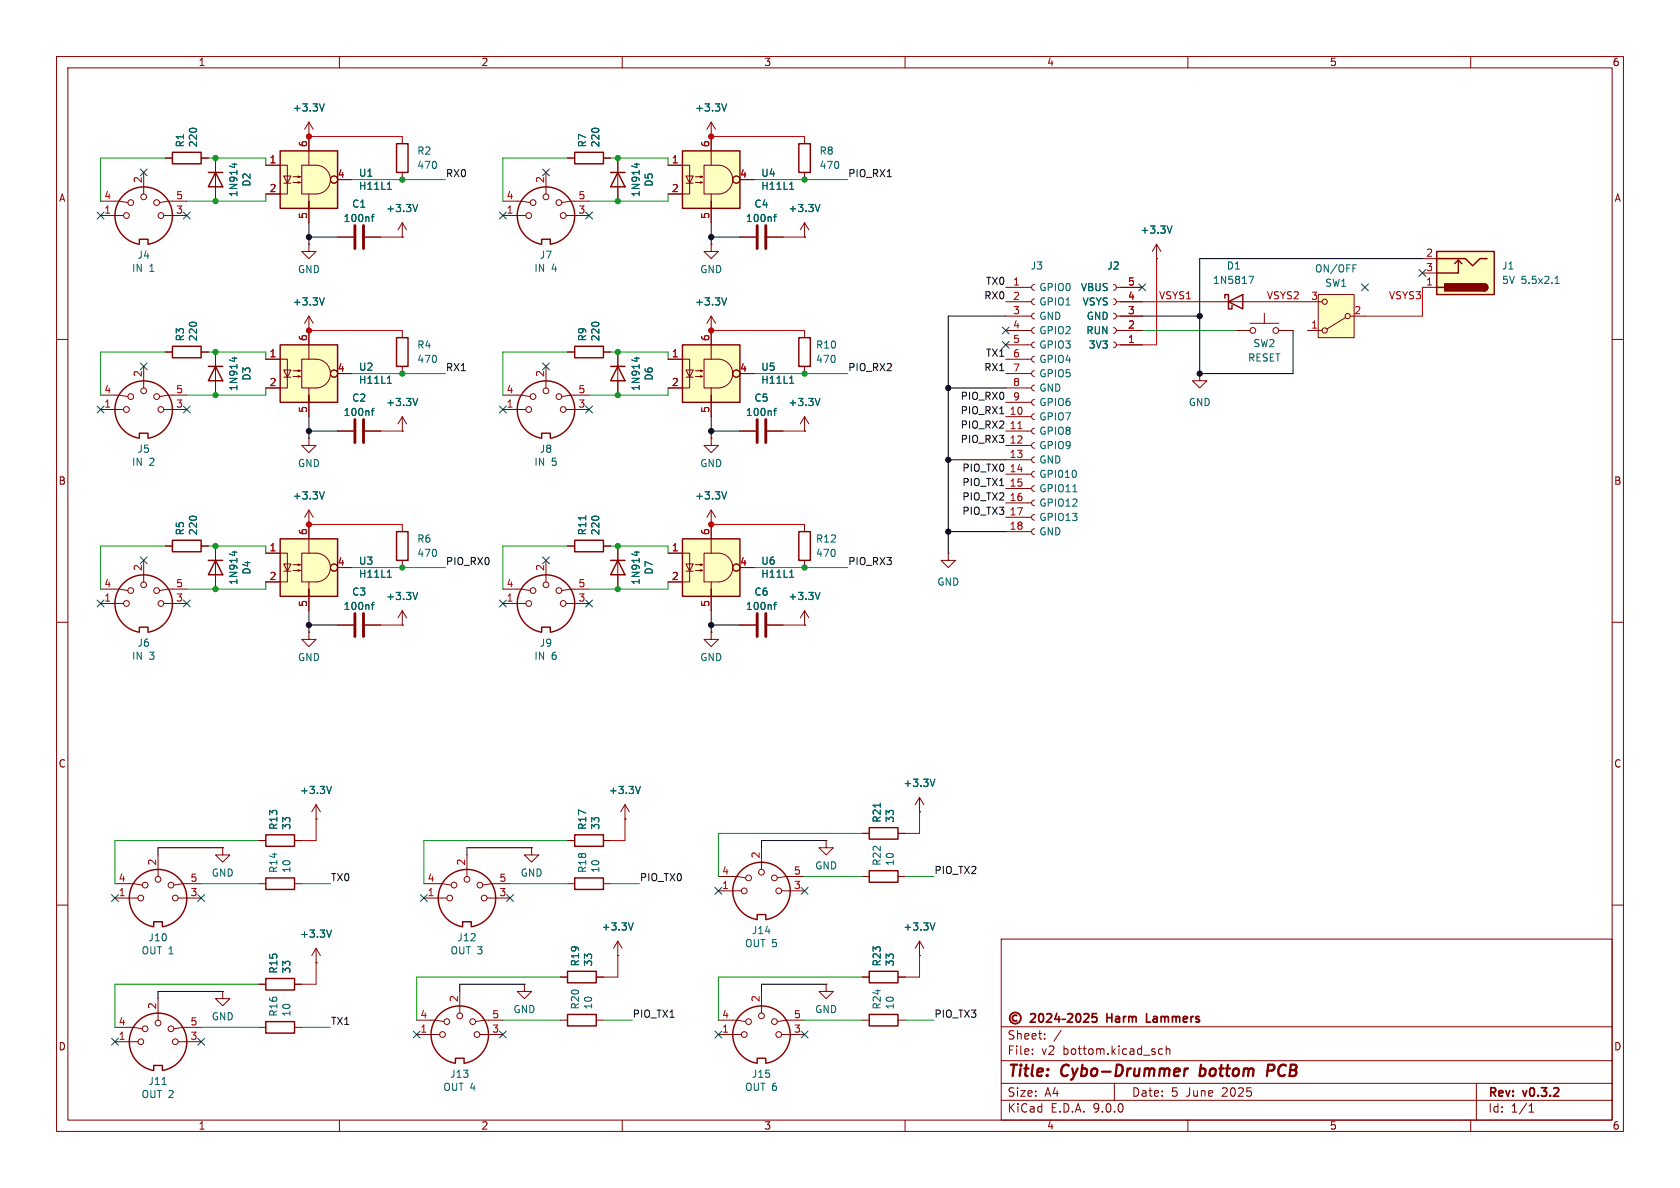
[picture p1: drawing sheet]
<svg xmlns="http://www.w3.org/2000/svg" width="297mm" height="210mm" viewBox="0 0 297 210" stroke-linecap="round" stroke-linejoin="round" font-family="sans-serif">
<g fill="none" stroke="#840000" stroke-width=".18">
<path d="M10 10h277v190h-277zM12 12h273v186h-273zM60 10v2M110 10v2M160 10v2M210 10v2M260 10v2M88.9 35.6h3.3l1.5 .2M88.9 38.1h4.1M96.5 30.5v3.8M100.1 38.1h4M104.1 35.6h-3.3l-1.5 .2"/>
<path d="M10 60h2M285 60h2M29.2 96.5h1.3M35.6 96.5h1.2M10 110h2M71.1 110.5h.1M71.1 108l-.7 1.2M71.1 108l.8 1.2M71.1 108v2.5M285 110h2M10 160h2M134.6 175.3v3.8"/>
<path d="M146 174v1.3h1.3l-1.3 1.2-1.2-1.2h1.2M146 174h.1M177 166h108v32h-108zM285 160h2M60 198v2M110 198v2M127 180.3h3.3l1.5 .3M127 182.9h4.1M138.2 182.9h4M142.2 180.3h-3.3l-1.5 .3M160 198v2M177 194.5h108"/>
<path d="M177 191.5h108M177 187.5h108M177 181.5h108M182.5 186.3v.1M182.5 185.5v.1M184.7 183.6v.1M184.7 182.8v.1M187.6 182.1l-1.3 2M197 191.5v3M205.5 185.5l-.4-.1-.3 .3v.4l.2 .2h.5M206.2 185.5l.2-.1 .3 .1 .1 .9M206.2 184.9v1.5"/>
<path d="M210 198v2M260 198v2M261 191.5v6.5M270.3 196.6h.9M270.3 195.5l.4-.4v1.5"/>
<circle cx="93.5" cy="38.1" r=".51"/>
<circle cx="94.2" cy="35.8" r=".51"/>
<circle cx="96.5" cy="34.8" r=".51"/>
<circle cx="98.8" cy="35.8" r=".51"/>
<circle cx="99.6" cy="38.1" r=".51"/>
<circle cx="134.6" cy="179.6" r=".51"/>
<circle cx="131.6" cy="182.9" r=".51"/>
<circle cx="132.3" cy="180.6" r=".51"/>
<circle cx="136.9" cy="180.6" r=".51"/>
<circle cx="137.7" cy="182.9" r=".51"/>
</g>
<path d="M209.5 188.9l-.2 1.3M210 188.9l-.4 .1-.2 .3M212.1 190.1l.2 .1M212.3 188.2l-.2 2M225 188.2h-.8l-.2 2M225.1 189.2l-1 .1" fill="none" stroke="#840000" stroke-width=".4"/>
<g fill="none" stroke="#840000" stroke-width=".3">
<path d="M179.8 179.5a.52 .52 0 0 0-.8 .5 .52 .52 0 0 0 .8 .4M182.2 179.3l.6-.1 .2 .1 .1 .3-1 1.1h1M183.8 179.3l.2-.1a.81 .81 0 0 1 .6 .6 .81 .81 0 0 1-.3 .8l-.2 .1a.81 .81 0 0 1-.3-1.4zM185.1 179.3l.5-.1 .2 .1 .1 .3-.9 1.1h.9M186.8 179.1l-.3 1.1h.9M187.2 179.7v1M188.8 179.3l.5-.1 .3 .1v.3l-.9 1.1h.9M190.3 179.3l.3-.1a.81 .81 0 0 1 .5 .6 .81 .81 0 0 1-.3 .8l-.1 .1a.81 .81 0 0 1-.4-1.4zM191.6 179.3l.6-.1 .2 .1 .1 .3-.9 1.1h.9M193.8 179.2h-.7v.7l.2-.1h.5l.1 .2-.1 .5-.2 .2-.5-.2M195.7 179.2v1.5M195.7 179.9h.9"/>
<path d="M202.7 179.2v1.5h.7M187.8 180.2h.5"/>
<circle cx="179.5" cy="180" r="1"/>
</g>
<path d="M95.8 43.1v-.8h1.5v.8M95.8 43.2a5.1 5.1 0 0 1-3.6-7.8 5.1 5.1 0 0 1 8.6 0 5.1 5.1 0 0 1-3.5 7.8M30.5 95.5h5.1v2h-5.1zM133.9 187.8v-.7h1.5v.7M133.9 188a5.1 5.1 0 0 1-3.6-7.8 5.1 5.1 0 0 1 8.6 0 5.1 5.1 0 0 1-3.5 7.8" fill="none" stroke="#840000" stroke-width=".25"/>
<path d="M73.8 104.7l-.4 1.3" fill="none" stroke="#006464" stroke-width=".18"/>
<path d="M49.5 61h10.2v10.1h-10.2z" fill="#ffffc2"/>
<g fill="none" stroke="#840000" stroke-width=".25">
<path d="M70.1 25.4h2v5.1h-2zM70.1 59.7h2v5.1h-2zM216.5 52.7v-.6h.7v2.5h.6v-.6M217.2 53.3l2.5-1.2v2.5zM30.5 61.2h5.1v2h-5.1zM36.8 64.8h2.6M38.1 64.8l1.3 2.5h-2.6zM49.5 61h10.2v10.1h-10.2zM70.1 94h2v5.1h-2zM24.6 111.6v-.7h1.6v.7M24.6 111.8a5.1 5.1 0 0 1-3.5-7.8 5.1 5.1 0 0 1 8.6 0 5.1 5.1 0 0 1-3.5 7.8M95.8 111.6v-.7h1.5v.7"/>
<path d="M95.8 111.8a5.1 5.1 0 0 1-3.6-7.8 5.1 5.1 0 0 1 8.6 0 5.1 5.1 0 0 1-3.5 7.8"/>
</g>
<g fill="none" stroke="#840000" stroke-width=".18">
<path d="M71.1 24.1v1.3M71.1 30.5v1.3M71.1 39.4v2.5M71.1 39.4l-.7 1.2M71.1 39.4l.8 1.2M54.6 58.4h.1M54.6 43.2v1.3h1.3l-1.3 1.2-1.3-1.2h1.3M54.6 43.2h.1M54.6 55.9v7.6M54.6 55.9l-.8 1.3M54.6 55.9l.8 1.3M71.1 41.9h.1"/>
<path d="M71.1 58.4v1.3M214.6 53.3h7.6M218.4 58.4h2.6M221 57.2h5.1M223.5 55.4v1.8M226.1 58.4h2.5M29.2 62.2h1.3M35.6 62.2h1.2M38.1 62.2v7.7M47 63.5h3.8v5.1h-3.8M50.2 65.4h1.2l-.6 1.3zM50.2 66.7h1.2"/>
<path d="M51.8 65.5h1.3l-.4 .2v-.3l.4 .1M51.8 66.5h1.3l-.4 .2v-.3l.4 .1M53.3 63.5h2.6a2.54 2.54 0 0 1 2.5 2.5 2.54 2.54 0 0 1-2.5 2.6h-2.6zM54.6 68.6v2.5v-1.2M54.6 71.1v2.6M59.7 66h2.5M71.1 64.8v1.2M212.1 66v1.3h1.3l-1.3 1.3-1.3-1.3h1.3M212.1 66h.1M25.4 99.1v3.8M71.1 92.7v1.3M71.1 99.1v1.2"/>
<path d="M96.5 99.1v3.8M17.8 104.1h3.3l1.5 .3M17.8 106.7h4M29 106.7h4M33 104.1h-3.3l-1.5 .3M88.9 104.1h3.3l1.5 .3M88.9 106.7h4.1M100.1 106.7h4M104.1 104.1h-3.3l-1.5 .3"/>
<circle cx="221.5" cy="58.4" r=".51"/>
<circle cx="225.6" cy="58.4" r=".51"/>
<circle cx="59.1" cy="66" r=".63"/>
<circle cx="22.4" cy="106.7" r=".51"/>
<circle cx="23.1" cy="104.4" r=".51"/>
<circle cx="25.4" cy="103.4" r=".51"/>
<circle cx="27.7" cy="104.4" r=".51"/>
<circle cx="28.4" cy="106.7" r=".51"/>
<circle cx="93.5" cy="106.7" r=".51"/>
<circle cx="94.2" cy="104.4" r=".51"/>
<circle cx="96.5" cy="103.4" r=".51"/>
<circle cx="98.8" cy="104.4" r=".51"/>
<circle cx="99.6" cy="106.7" r=".51"/>
</g>
<path d="M73.8 36.1l-.4 1.3M57.3 52.6l-.4 1.3M220.8 48.8h.8l-.5 1.3M41 63.3h.9M41.5 63.1v.8M68.5 67.8h.7M68.7 66.7l.1-.2v1.3" fill="none" stroke="#006464" stroke-width=".18"/>
<path d="M254 44.5h10.2v7.6h-10.2z" fill="#ffffc2"/>
<path d="M36.8 30.5h2.6M38.1 30.5l1.3 2.5h-2.6zM254 44.5h10.2v7.6h-10.2zM254 45.7h5.1l1.2 1.3 1.3-1.3h1.3M254 50.8h1.3M257.8 46l-.6 .6M258.4 46.6l-.6-.6v2.3h-3.8M262.4 50.2a.64 .64 0 0 1 .6 .6 .64 .64 0 0 1-.6 .6M36.8 99.1h2.6M38.1 99.1l1.3 2.5h-2.6zM141.2 94h2.1v5.1h-2.1z" fill="none" stroke="#840000" stroke-width=".25"/>
<g fill="#840000" stroke="#840000" stroke-width=".25">
<path d="M262.4 50.2a.64 .64 0 0 1 .6 .6 .64 .64 0 0 1-.6 .6z"/>
<path d="M255.4 50.2h7v1.2h-7z"/>
</g>
<g fill="none" stroke="#840000" stroke-width=".18">
<path d="M38.1 27.9v7.7M54.6 24.1h.1M54.6 21.6l-.8 1.3M54.6 21.6l.8 1.3M54.6 21.6v2.5M59.7 41.9h2.8M64.5 41.9h2.8M196.8 57.9l.4 .2 .2 .3-.2 .4-.4 .1M196.8 55.4l.4 .1 .2 .4-.2 .3-.4 .2M196.8 52.8l.4 .2 .2 .3-.2 .4-.4 .1M196.8 50.3l.4 .1 .2 .4-.2 .4-.4 .1M197.4 50.8h4.5"/>
<path d="M197.4 58.4h4.5M197.4 55.9h4.5M197.4 53.3h4.5M204.5 45.7h.1M204.5 43.2l-.8 1.3M204.5 43.2l.7 1.3M204.5 43.2v2.5M251.5 50.8h2.5M251.5 48.3h2.5M251.5 45.7h2.5M54.6 77.5v1.2h1.3l-1.3 1.3-1.3-1.3h1.3M54.6 77.5h.1"/>
<path d="M130.8 76.2h2.8M135.6 76.2h2.8M142.2 76.2h.1M142.2 73.7v2.5M142.2 73.7l-.7 1.2M142.2 73.7l.8 1.2M196.8 60.5l.4 .1 .2 .4-.2 .3-.4 .2M197.4 61h4.5M38.1 96.5v7.6M142.2 92.7v1.3M142.2 99.1v1.2M142.2 110.5h.1"/>
<path d="M142.2 108v2.5M142.2 108l-.7 1.2M142.2 108l.8 1.2"/>
</g>
<g fill="none" stroke="#006464" stroke-width=".18">
<path d="M57.3 18.4l-.4 1.2M41 29h.9M41.5 28.8v.8M65.6 38.3h.5M66.1 37.9l-.3 .2v1.1M207.2 39.9l-.4 1.3M274.9 50.1h.7M274.9 49.2l.4-.4v1.3M136.8 72.6h.5M137.3 72.2l-.4 .2v1.1M145 70.4l-.5 1.3M41 97.6h.9"/>
<path d="M41.5 97.4v.8M145 104.7l-.5 1.3"/>
</g>
<path d="M62.7 39.9v4M64.3 39.9v4M133.9 74.2v4M135.4 74.2v4" fill="none" stroke="#840000" stroke-width=".51"/>
<path d="M120.6 61h10.2v10.1h-10.2z" fill="#ffffc2"/>
<path d="M120.6 61h10.2v10.1h-10.2z" fill="none" stroke="#840000" stroke-width=".25"/>
<g fill="none" stroke="#840000" stroke-width=".18">
<path d="M125.7 58.4v5.1M118.1 63.5h3.8v5.1h-3.8M121.3 65.4h1.3l-.7 1.3zM121.3 66.7h1.3M122.9 65.5h1.3l-.4 .2v-.3l.4 .1M122.9 66.5h1.3l-.4 .2v-.3l.4 .1M124.5 63.5h2.5a2.54 2.54 0 0 1 2.5 2.5 2.54 2.54 0 0 1-2.5 2.6h-2.5zM125.7 68.6v2.5v-1.2M125.7 71.1v2.6M130.8 66h2.5"/>
<circle cx="130.2" cy="66" r=".63"/>
</g>
<path d="M139.6 67.8h.7M139.8 66.7l.2-.2v1.3" fill="none" stroke="#006464" stroke-width=".18"/>
<path d="M49.5 26.7h10.2v10.1h-10.2z" fill="#ffffc2"/>
<path d="M49.5 26.7h10.2v10.1h-10.2zM24.6 43.1v-.8h1.6v.8M24.6 43.2a5.1 5.1 0 0 1-3.5-7.8 5.1 5.1 0 0 1 8.6 0 5.1 5.1 0 0 1-3.5 7.8M24.6 77.3v-.7h1.6v.7M24.6 77.5a5.1 5.1 0 0 1-3.5-7.8 5.1 5.1 0 0 1 8.6 0 5.1 5.1 0 0 1-3.5 7.8M107.9 99.1h2.6M109.2 99.1l1.3 2.5h-2.6z" fill="none" stroke="#840000" stroke-width=".25"/>
<g fill="none" stroke="#840000" stroke-width=".18">
<path d="M17.8 35.6h3.3l1.5 .2M17.8 38.1h4M25.4 30.5v3.8M29 38.1h4M33 35.6h-3.3l-1.5 .2M47 29.2h3.8v5.1h-3.8M50.2 31.1h1.2l-.6 1.3zM50.2 32.4h1.2M51.8 31.2h1.3l-.4 .2v-.3l.4 .1M51.8 32.3h1.3l-.4 .1v-.3l.4 .2M53.3 29.2h2.6a2.54 2.54 0 0 1 2.5 2.6 2.54 2.54 0 0 1-2.5 2.5h-2.6zM54.6 34.3v2.5v-1.2"/>
<path d="M54.6 24.1v5.1M54.6 36.8v2.6M59.7 31.8h2.5M17.8 69.9h3.3l1.5 .2M17.8 72.4h4M25.4 64.8v3.8M29 72.4h4M33 69.9h-3.3l-1.5 .2M125.7 77.5v1.2h1.3l-1.3 1.3-1.2-1.3h1.2M125.7 77.5h.1M109.2 96.5v7.6M125.7 92.7h.1"/>
<path d="M125.7 90.2l-.7 1.2M125.7 90.2l.8 1.2M125.7 90.2v2.5"/>
<circle cx="22.4" cy="38.1" r=".51"/>
<circle cx="23.1" cy="35.8" r=".51"/>
<circle cx="25.4" cy="34.8" r=".51"/>
<circle cx="27.7" cy="35.8" r=".51"/>
<circle cx="28.4" cy="38.1" r=".51"/>
<circle cx="59.1" cy="31.7" r=".63"/>
<circle cx="22.4" cy="72.4" r=".51"/>
<circle cx="23.1" cy="70.1" r=".51"/>
<circle cx="25.4" cy="69.1" r=".51"/>
<circle cx="27.7" cy="70.1" r=".51"/>
<circle cx="28.4" cy="72.4" r=".51"/>
</g>
<path d="M68.5 33.5h.7M68.7 32.4l.1-.2v1.3M112.2 97.6h.8M112.6 97.4v.8M128.5 86.9l-.5 1.3" fill="none" stroke="#006464" stroke-width=".18"/>
<path d="M120.6 95.3h10.2v10.1h-10.2z" fill="#ffffc2"/>
<path d="M30.5 26.9h5.1v2.1h-5.1zM101.6 95.5h5.1v2h-5.1zM120.6 95.3h10.2v10.1h-10.2z" fill="none" stroke="#840000" stroke-width=".25"/>
<g fill="none" stroke="#840000" stroke-width=".18">
<path d="M29.2 27.9h1.3M35.6 27.9h1.2M100.3 96.5h1.3M106.7 96.5h1.2M118.1 97.8h3.8v5.1h-3.8M121.3 99.7h1.3l-.7 1.3zM122.9 99.8h1.3l-.4 .1v-.2l.4 .1M124.5 97.8h2.5a2.54 2.54 0 0 1 2.5 2.5 2.54 2.54 0 0 1-2.5 2.6h-2.5zM125.7 92.7v5.1M121.3 101h1.3M122.9 100.8h1.3l-.4 .2v-.3l.4 .1M125.7 102.9v2.5v-1.3"/>
<path d="M125.7 105.4v2.6M130.8 100.3h2.5"/>
<circle cx="130.2" cy="100.3" r=".63"/>
</g>
<path d="M103.6 91.2v.7M139.6 102.1h.7M139.8 101l.2-.2v1.3" fill="none" stroke="#006464" stroke-width=".18"/>
<path d="M233 52.1h6.4v7.6h-6.4z" fill="#ffffc2"/>
<g fill="none" stroke="#840000" stroke-width=".18">
<path d="M100.3 27.9h1.3M106.7 27.9h1.2M109.2 27.9v7.7M125.7 24.1h.1M125.7 21.6l-.7 1.3M125.7 21.6l.8 1.3M125.7 21.6v2.5M142.2 24.1v1.3M142.2 30.5v1.3M142.2 39.4v2.5M142.2 39.4l-.7 1.2M142.2 39.4l.8 1.2"/>
<path d="M130.8 41.9h2.8M135.6 41.9h2.8M142.2 41.9h.1M142.2 58.4v1.3M177.8 55.9h4.6M177.8 58.4h4.6M177.8 53.3h4.6M177.8 50.8h4.6M182.9 50.3l-.4 .1-.1 .4 .1 .4 .4 .1M182.9 52.8l-.4 .2-.1 .3 .1 .4 .4 .1M182.9 55.4l-.4 .1-.1 .4 .1 .3 .4 .2M182.9 57.9l-.4 .2-.1 .3 .1 .4 .4 .1"/>
<path d="M231.1 58.4h2.6M231.1 53.3h2.6M233 52.1h6.4v7.6h-6.4zM237.9 56.1l-3.3 2.1M238.8 55.9h2.5M100.3 62.2h1.3M106.7 62.2h1.2M109.2 62.2v7.7M142.2 64.8v1.2M177.8 61h4.6M177.8 63.5h4.6M177.8 66h4.6"/>
<path d="M177.8 68.6h4.6M177.8 71.1h4.6M177.8 73.7h4.6M177.8 76.2h4.6M177.8 78.7h4.6M182.9 60.5l-.4 .1-.1 .4 .1 .3 .4 .2M182.9 63l-.4 .1-.1 .4 .1 .4 .4 .1M182.9 65.5l-.4 .2-.1 .3 .1 .4 .4 .1M182.9 68.1l-.4 .1-.1 .4 .1 .3 .4 .2M182.9 70.6l-.4 .2-.1 .3 .1 .4 .4 .1M182.9 73.2l-.4 .1-.1 .4 .1 .3 .4 .2M182.9 75.7l-.4 .1-.1 .4 .1 .4 .4 .1"/>
<path d="M182.9 78.2l-.4 .2-.1 .3 .1 .4 .4 .1M167.6 97.8v1.3h1.3l-1.3 1.2-1.2-1.2h1.2M167.6 97.8h.1M177.8 81.3h4.6M177.8 83.8h4.6M177.8 86.4h4.6M177.8 88.9h4.6M177.8 91.4h4.6M177.8 94h4.6M182.9 80.8l-.4 .1-.1 .4 .1 .3 .4 .2M182.9 83.3l-.4 .2-.1 .3 .1 .4 .4 .1M182.9 85.9l-.4 .1-.1 .4 .1 .3 .4 .2"/>
<path d="M182.9 88.4l-.4 .1-.1 .4 .1 .4 .4 .1M182.9 90.9l-.4 .2-.1 .3 .1 .4 .4 .1M182.9 93.5l-.4 .1-.1 .4 .1 .3 .4 .2M54.6 111.8v1.2h1.3l-1.3 1.3-1.3-1.3h1.3M54.6 111.8h.1M125.7 111.8v1.2h1.3l-1.3 1.3-1.2-1.3h1.2M125.7 111.8h.1M130.8 110.5h2.8M135.6 110.5h2.8M27.9 176.5v3.8M81.3 175.3v3.8M92.7 174v1.3h1.3l-1.3 1.2-1.3-1.2h1.3"/>
<path d="M92.7 174h.1M20.3 181.6h3.3l1.5 .3M20.3 184.2h4.1M31.5 184.2h4.1M35.6 181.6h-3.3l-1.6 .3M73.7 180.3h3.3l1.5 .3M73.7 182.9h4M84.8 182.9h4.1M88.9 180.3h-3.3l-1.5 .3"/>
<circle cx="234.2" cy="53.3" r=".46"/>
<circle cx="234.2" cy="58.4" r=".46"/>
<circle cx="238.3" cy="55.9" r=".46"/>
<circle cx="81.3" cy="179.6" r=".51"/>
<circle cx="24.9" cy="184.2" r=".51"/>
<circle cx="25.7" cy="181.9" r=".51"/>
<circle cx="27.9" cy="180.8" r=".51"/>
<circle cx="30.2" cy="181.9" r=".51"/>
<circle cx="31" cy="184.2" r=".51"/>
<circle cx="78.2" cy="182.9" r=".51"/>
<circle cx="79" cy="180.6" r=".51"/>
<circle cx="83.6" cy="180.6" r=".51"/>
<circle cx="84.3" cy="182.9" r=".51"/>
</g>
<g fill="none" stroke="#006464" stroke-width=".18">
<path d="M128.5 18.4l-.5 1.2M112.2 29h.8M112.6 28.8v.8M136.8 38.3h.5M137.3 37.9l-.4 .2v1.1M145 36.1l-.5 1.3M239.2 46.8h.6M112.2 63.3h.8M112.6 63.1v.8M189.7 86.9h.7M190.2 83.3l.1 .3-.1 .7M136.8 106.9h.5"/>
<path d="M137.3 106.5l-.4 .2v1M28.7 191.7h.7"/>
</g>
<path d="M101.6 26.9h5.1v2.1h-5.1zM107.9 30.5h2.6M109.2 30.5l1.3 2.5h-2.6zM141.2 25.4h2.1v5.1h-2.1zM141.2 59.7h2.1v5.1h-2.1zM101.6 61.2h5.1v2h-5.1zM107.9 64.8h2.6M109.2 64.8l1.3 2.5h-2.6zM27.2 189.1v-.8h1.5v.8M27.2 189.2a5.1 5.1 0 0 1-3.5-7.8 5.1 5.1 0 0 1 8.5 0 5.1 5.1 0 0 1-3.5 7.8M80.5 187.8v-.7h1.5v.7M80.5 188a5.1 5.1 0 0 1-3.5-7.8 5.1 5.1 0 0 1 8.6 0 5.1 5.1 0 0 1-3.6 7.8" fill="none" stroke="#840000" stroke-width=".25"/>
<path d="M179.9 75.8h.8" fill="none" stroke="#a90000" stroke-width=".18"/>
<path d="M133.9 39.9v4M135.4 39.9v4M133.9 108.5v4M135.4 108.5v4" fill="none" stroke="#840000" stroke-width=".51"/>
<path d="M120.6 26.7h10.2v10.1h-10.2z" fill="#ffffc2"/>
<g fill="none" stroke="#840000" stroke-width=".25">
<path d="M120.6 26.7h10.2v10.1h-10.2zM101.6 155.2h5.1v2h-5.1zM101.6 147.6h5.1v2h-5.1zM153.7 153.9h5v2.1h-5zM153.7 146.3h5v2h-5zM27.2 163.7v-.8h1.5v.8M27.2 163.8a5.1 5.1 0 0 1-3.5-7.8 5.1 5.1 0 0 1 8.5 0 5.1 5.1 0 0 1-3.5 7.8M47 173h5.1v2h-5.1zM81.8 163.7v-.8h1.5v.8M81.8 163.8a5.1 5.1 0 0 1-3.5-7.8 5.1 5.1 0 0 1 8.5 0 5.1 5.1 0 0 1-3.5 7.8M100.3 179.3h5.1v2.1h-5.1zM100.3 171.7h5.1v2h-5.1z"/>
<path d="M133.9 162.4v-.7h1.5v.7M133.9 162.6a5.1 5.1 0 0 1-3.6-7.8 5.1 5.1 0 0 1 8.6 0 5.1 5.1 0 0 1-3.5 7.8M47 180.6h5.1v2h-5.1z"/>
</g>
<g fill="none" stroke="#840000" stroke-width=".18">
<path d="M118.1 29.2h3.8v5.1h-3.8M121.3 31.1h1.3l-.7 1.3zM121.3 32.4h1.3M122.9 31.2h1.3l-.4 .2v-.3l.4 .1M122.9 32.3h1.3l-.4 .1v-.3l.4 .2M124.5 29.2h2.5a2.54 2.54 0 0 1 2.5 2.6 2.54 2.54 0 0 1-2.5 2.5h-2.5zM125.7 34.3v2.5v-1.2M125.7 24.1v5.1M125.7 36.8v2.6M130.8 31.8h2.5M125.7 58.4h.1M125.7 43.2v1.3h1.3l-1.3 1.2-1.2-1.2h1.2"/>
<path d="M125.7 43.2h.1M125.7 55.9v2.5M125.7 55.9l-.7 1.3M125.7 55.9l.8 1.3M20.3 156.2h3.3l1.5 .3M20.3 158.8h4.1M27.9 151.1v3.8M31.5 158.8h4.1M35.6 156.2h-3.3l-1.6 .3M74.9 156.2h3.3l1.6 .3M74.9 158.8h4.1M82.5 151.1v3.8"/>
<path d="M86.1 158.8h4.1M90.2 156.2h-3.3l-1.6 .3M94 149.9v1.2h1.2l-1.2 1.3-1.3-1.3h1.3M94 149.9h.1M100.3 156.2h1.3M100.3 148.6h1.3M106.7 156.2h1.2M106.7 148.6h1.2M110.5 144.8h.1M110.5 142.2l-.8 1.3M110.5 142.2l.8 1.3M110.5 142.2v2.6"/>
<path d="M127 154.9h3.3l1.5 .3M127 157.5h4.1M134.6 149.9v3.8M138.2 157.5h4M142.2 154.9h-3.3l-1.5 .3M146 148.6v1.3h1.3l-1.3 1.2-1.2-1.2h1.2M146 148.6h.1M152.4 154.9h1.3M152.4 147.3h1.3M158.7 154.9h1.3M158.7 147.3h1.3M45.7 174h1.3"/>
<path d="M52.1 174h1.2M55.9 170.2h.1M55.9 167.6l-.8 1.3M55.9 167.6l.7 1.3M55.9 167.6v2.6M99.1 172.7h1.2M105.4 172.7h1.3M109.2 168.9h.1M109.2 166.4l-.7 1.2M109.2 166.4l.8 1.2M109.2 166.4v2.5M45.7 181.6h1.3"/>
<path d="M52.1 181.6h1.2M99.1 180.3h1.2M105.4 180.3h1.3"/>
<circle cx="130.2" cy="31.7" r=".63"/>
<circle cx="24.9" cy="158.8" r=".51"/>
<circle cx="25.7" cy="156.5" r=".51"/>
<circle cx="27.9" cy="155.4" r=".51"/>
<circle cx="30.2" cy="156.5" r=".51"/>
<circle cx="31" cy="158.8" r=".51"/>
<circle cx="79.5" cy="158.8" r=".51"/>
<circle cx="80.3" cy="156.5" r=".51"/>
<circle cx="82.6" cy="155.4" r=".51"/>
<circle cx="84.8" cy="156.5" r=".51"/>
<circle cx="85.6" cy="158.8" r=".51"/>
<circle cx="131.6" cy="157.5" r=".51"/>
<circle cx="132.3" cy="155.2" r=".51"/>
<circle cx="134.6" cy="154.2" r=".51"/>
<circle cx="136.9" cy="155.2" r=".51"/>
<circle cx="137.7" cy="157.5" r=".51"/>
</g>
<path d="M139.6 33.5h.7M139.8 32.4l.2-.2v1.3M128.5 52.6l-.5 1.3M113.2 139l-.4 1.3M155.6 142v.7M58.6 164.4l-.4 1.3M111.9 163.1l-.4 1.3" fill="none" stroke="#006464" stroke-width=".18"/>
<path d="M49.5 95.3h10.2v10.1h-10.2z" fill="#ffffc2"/>
<path d="M95.8 77.3v-.7h1.5v.7M95.8 77.5a5.1 5.1 0 0 1-3.6-7.8 5.1 5.1 0 0 1 8.6 0 5.1 5.1 0 0 1-3.5 7.8M49.5 95.3h10.2v10.1h-10.2zM47 155.2h5.1v2h-5.1zM47 147.6h5.1v2h-5.1zM153.7 179.3h5v2.1h-5zM153.7 171.7h5v2h-5z" fill="none" stroke="#840000" stroke-width=".25"/>
<g fill="none" stroke="#840000" stroke-width=".18">
<path d="M29.2 27.9h1.3M35.6 27.9h1.2M38.1 27.9v2.6M38.1 33v2.6M47 29.2h2.5M47 34.3h2.5M54.6 24.1h.1M54.6 24.1v2.6M54.6 36.8v2.6M59.7 31.8h2.5M100.3 27.9h1.3M106.7 27.9h1.2"/>
<path d="M109.2 27.9v2.6M109.2 33v2.6M118.1 29.2h2.5M118.1 34.3h2.5M125.7 24.1h.1M125.7 24.1v2.6M125.7 36.8v2.6M130.8 31.8h2.5M54.6 58.4h.1M54.6 58.4v2.6M59.7 41.9h2.8M64.5 41.9h2.8"/>
<path d="M71.1 41.9h.1M125.7 58.4h.1M125.7 58.4v2.6M130.8 41.9h2.8M135.6 41.9h2.8M142.2 41.9h.1M198.1 58.4h3.8M198.1 55.9h3.8M198.1 53.3h3.8M198.1 50.8h3.8M204.5 45.7h.1M29.2 62.2h1.3"/>
<path d="M35.6 62.2h1.2M38.1 62.2v2.6M38.1 67.3v2.6M47 63.5h2.5M47 68.6h2.5M54.6 71.1v2.6M59.7 76.2h2.8M59.7 66h2.5M64.5 76.2h2.8M71.1 76.2h.1M71.1 73.7l-.7 1.2M71.1 73.7l.8 1.2"/>
<path d="M71.1 73.7v2.5M88.9 69.9h3.3l1.5 .2M88.9 72.4h4.1M96.5 64.8v3.8M100.1 72.4h4M100.3 62.2h1.3M104.1 69.9h-3.3l-1.5 .2M106.7 62.2h1.2M109.2 62.2v2.6M109.2 67.3v2.6M118.1 63.5h2.5M118.1 68.6h2.5"/>
<path d="M125.7 71.1v2.6M130.8 76.2h2.8M130.8 66h2.5M135.6 76.2h2.8M142.2 76.2h.1M198.1 61h3.8M29.2 96.5h1.3M35.6 96.5h1.2M38.1 96.5v2.6M47 97.8h3.8v5.1h-3.8M50.2 99.7h1.2l-.6 1.3zM51.8 99.8h1.3l-.4 .1v-.2l.4 .1"/>
<path d="M53.3 97.8h2.6a2.54 2.54 0 0 1 2.5 2.5 2.54 2.54 0 0 1-2.5 2.6h-2.6zM54.6 92.7h.1M54.6 90.2v7.6M54.6 90.2l-.8 1.2M54.6 90.2l.8 1.2M100.3 96.5h1.3M106.7 96.5h1.2M109.2 96.5v2.6M118.1 97.8h2.5M125.7 92.7h.1M125.7 92.7v2.6M38.1 101.6v2.5"/>
<path d="M50.2 101h1.2M51.8 100.8h1.3l-.4 .2v-.3l.4 .1M54.6 102.9v2.5v-1.3M54.6 105.4v2.6M59.7 100.3h2.5M59.7 110.5h2.8M64.5 110.5h2.8M71.1 110.5h.1M109.2 101.6v2.5M118.1 102.9h2.5M125.7 105.4v2.6M130.8 100.3h2.5"/>
<path d="M130.8 110.5h2.8M135.6 110.5h2.8M142.2 110.5h.1M39.4 149.9v1.2h1.2l-1.2 1.3-1.3-1.3h1.3M39.4 149.9h.1M45.7 156.2h1.3M45.7 148.6h1.3M52.1 156.2h1.2M52.1 148.6h1.2M55.9 144.8h.1M55.9 142.2l-.8 1.3M55.9 142.2l.7 1.3"/>
<path d="M55.9 142.2v2.6M100.3 148.6h1.3M106.7 148.6h1.2M110.5 144.8h.1M152.4 147.3h1.3M158.7 147.3h1.3M162.6 143.5h.1M162.6 141v2.5M162.6 141l-.8 1.2M162.6 141l.7 1.2M39.4 175.3v1.2h1.2l-1.2 1.3-1.3-1.3h1.3M39.4 175.3h.1"/>
<path d="M45.7 174h1.3M52.1 174h1.2M55.9 170.2h.1M99.1 172.7h1.2M105.4 172.7h1.3M109.2 168.9h.1M152.4 172.7h1.3M158.7 172.7h1.3M162.6 168.9h.1M162.6 166.4l-.8 1.2M162.6 166.4l.7 1.2M162.6 166.4v2.5"/>
<path d="M152.4 180.3h1.3M158.7 180.3h1.3"/>
<circle cx="59.1" cy="31.7" r=".63"/>
<circle cx="130.2" cy="31.7" r=".63"/>
<circle cx="59.1" cy="66" r=".63"/>
<circle cx="93.5" cy="72.4" r=".51"/>
<circle cx="94.2" cy="70.1" r=".51"/>
<circle cx="96.5" cy="69.1" r=".51"/>
<circle cx="98.8" cy="70.1" r=".51"/>
<circle cx="99.6" cy="72.4" r=".51"/>
<circle cx="130.2" cy="66" r=".63"/>
<circle cx="59.1" cy="100.3" r=".63"/>
<circle cx="130.2" cy="100.3" r=".63"/>
</g>
<g fill="none" stroke="#006464" stroke-width=".18">
<path d="M57.3 18.4l-.4 1.2M128.5 18.4l-.5 1.2M41 29h.9M41.5 28.8v.8M65.6 38.3h.5M66.1 37.9l-.3 .2v1.1M68.5 33.5h.7M68.7 32.4l.1-.2v1.3M73.8 36.1l-.4 1.3M112.2 29h.8M112.6 28.8v.8M136.8 38.3h.5"/>
<path d="M137.3 37.9l-.4 .2v1.1M139.6 33.5h.7M139.8 32.4l.2-.2v1.3M145 36.1l-.5 1.3M207.2 39.9l-.4 1.3M57.3 52.6l-.4 1.3M128.5 52.6l-.5 1.3M41 63.3h.9M41.5 63.1v.8M65.6 72.6h.5M66.1 72.2l-.3 .2v1.1M68.5 67.8h.7"/>
<path d="M68.7 66.7l.1-.2v1.3M73.8 70.4l-.4 1.3M112.2 63.3h.8M112.6 63.1v.8M136.8 72.6h.5M137.3 72.2l-.4 .2v1.1M139.6 67.8h.7M139.8 66.7l.2-.2v1.3M145 70.4l-.5 1.3M41 97.6h.9M41.5 97.4v.8M57.3 86.9l-.4 1.3"/>
<path d="M103.6 91.2v.7M112.2 97.6h.8M112.6 97.4v.8M128.5 86.9l-.5 1.3M65.6 106.9h.5M66.1 106.5l-.3 .2v1M68.5 102.1h.7M68.7 101l.1-.2v1.3M73.8 104.7l-.4 1.3M136.8 106.9h.5M137.3 106.5l-.4 .2v1M139.6 102.1h.7"/>
<path d="M139.8 101l.2-.2v1.3M145 104.7l-.5 1.3M58.6 139l-.4 1.3M113.2 139l-.4 1.3M165.3 137.7l-.4 1.3M155.6 142v.7M58.6 164.4l-.4 1.3M111.9 163.1l-.4 1.3M165.3 163.1l-.4 1.3"/>
</g>
<path d="M62.7 74.2v4M64.3 74.2v4M62.7 108.5v4M64.3 108.5v4" fill="none" stroke="#840000" stroke-width=".51"/>
<g fill="none" stroke="#009600" stroke-width=".18">
<path d="M29.2 27.9h-11.4v7.7M36.8 27.9h10.2v1.3M47 34.3v1.3h-14M62.2 31.8h16.5M100.3 27.9h-11.4v7.7M107.9 27.9h10.2v1.3M118.1 34.3v1.3h-14M133.3 31.8h16.6M201.9 58.4h16.5M29.2 62.2h-11.4v7.7M36.8 62.2h10.2v1.3M47 68.6v1.3h-14"/>
<path d="M62.2 66h16.5M100.3 62.2h-11.4v7.7M107.9 62.2h10.2v1.3M118.1 68.6v1.3h-14M133.3 66h16.6M29.2 96.5h-11.4v7.6M36.8 96.5h10.2v1.3M100.3 96.5h-11.4v7.6M107.9 96.5h10.2v1.3M47 102.9v1.2h-14M62.2 100.3h16.5M118.1 102.9v1.2h-14"/>
<path d="M133.3 100.3h16.6M35.6 156.2h10.1M45.7 148.6h-25.4v7.6M53.3 156.2h5.1M90.2 156.2h10.1M100.3 148.6h-25.4v7.6M107.9 156.2h5.1M142.2 154.9h10.2M152.4 147.3h-25.4v7.6M160 154.9h5.1M45.7 174h-25.4v7.6M99.1 172.7h-25.4v7.6"/>
<path d="M152.4 172.7h-25.4v7.6M35.6 181.6h10.1M53.3 181.6h5.1M88.9 180.3h10.2M106.7 180.3h5.1M142.2 180.3h10.2M160 180.3h5.1"/>
</g>
<g fill="none" stroke="#c20000" stroke-width=".18">
<path d="M54.6 24.1h16.5M125.7 24.1h16.5M54.6 58.4h16.5M67.3 41.9h3.8M125.7 58.4h16.5M138.4 41.9h3.8M201.9 53.3h12.7M204.5 45.7v15.3h-2.6M222.2 53.3h8.9M251.5 50.8v5.1h-10.2M67.3 76.2h3.8M138.4 76.2h3.8"/>
<path d="M54.6 92.7h16.5M125.7 92.7h16.5M67.3 110.5h3.8M138.4 110.5h3.8M55.9 144.8v3.8h-2.6M110.5 144.8v3.8h-2.6M162.6 143.5v3.8h-2.6M55.9 170.2v3.8h-2.6M109.2 168.9v3.8h-2.5M162.6 168.9v3.8h-2.6"/>
</g>
<g fill="none" stroke="#000" stroke-width=".18">
<path d="M54.6 39.4v3.8M125.7 39.4v3.8M54.6 41.9h5.1M125.7 41.9h5.1M177.8 55.9h-10.2v41.9M201.9 55.9h10.2M251.5 45.7h-39.4v20.3h16.5v-7.6M54.6 73.7v3.8M54.6 76.2h5.1M125.7 73.7v3.8M125.7 76.2h5.1M167.6 68.6h10.2"/>
<path d="M167.6 94h10.2M167.6 81.3h10.2M54.6 108v3.8M54.6 110.5h5.1M125.7 110.5h5.1M125.7 108v3.8M39.4 149.9h-11.5v1.2M94 149.9h-11.5v1.2M146 148.6h-11.4v1.3M39.4 175.3h-11.5v1.2M92.7 174h-11.4v1.3M146 174h-11.4v1.3"/>
</g>
<g fill="none" stroke="#000084" stroke-width=".18">
<path d="M17.2 37.5l1.2 1.2M18.4 37.5l-1.2 1.2M24.8 29.9l1.2 1.2M26 29.9l-1.2 1.2M32.4 37.5l1.2 1.2M33.6 37.5l-1.2 1.2M88.3 37.5l1.2 1.2M89.5 37.5l-1.2 1.2M95.9 29.9l1.2 1.2M97.1 29.9l-1.2 1.2M103.5 37.5l1.2 1.2M104.7 37.5l-1.2 1.2"/>
<path d="M177.2 57.8l1.2 1.2M178.4 57.8l-1.2 1.2M201.3 50.2l1.2 1.2M202.5 50.2l-1.2 1.2M240.7 50.2l1.2 1.2M241.9 50.2l-1.2 1.2M250.9 47.7l1.2 1.2M252.1 47.7l-1.2 1.2M17.2 71.8l1.2 1.2M18.4 71.8l-1.2 1.2M24.8 64.2l1.2 1.2M26 64.2l-1.2 1.2"/>
<path d="M32.4 71.8l1.2 1.2M33.6 71.8l-1.2 1.2M88.3 71.8l1.2 1.2M89.5 71.8l-1.2 1.2M95.9 64.2l1.2 1.2M97.1 64.2l-1.2 1.2M103.5 71.8l1.2 1.2M104.7 71.8l-1.2 1.2M177.2 60.4l1.2 1.2M178.4 60.4l-1.2 1.2M24.8 98.5l1.2 1.2M26 98.5l-1.2 1.2"/>
<path d="M95.9 98.5l1.2 1.2M97.1 98.5l-1.2 1.2M17.2 106.1l1.2 1.2M18.4 106.1l-1.2 1.2M32.4 106.1l1.2 1.2M33.6 106.1l-1.2 1.2M88.3 106.1l1.2 1.2M89.5 106.1l-1.2 1.2M103.5 106.1l1.2 1.2M104.7 106.1l-1.2 1.2M19.7 158.1l1.2 1.3M20.9 158.1l-1.2 1.3"/>
<path d="M35 158.1l1.2 1.3M36.2 158.1l-1.2 1.3M74.3 158.1l1.2 1.3M75.5 158.1l-1.2 1.3M89.6 158.1l1.2 1.3M90.8 158.1l-1.2 1.3M126.4 156.9l1.2 1.2M127.6 156.9l-1.2 1.2M141.6 156.9l1.2 1.2M142.8 156.9l-1.2 1.2M19.7 183.5l1.2 1.3M20.9 183.5l-1.2 1.3"/>
<path d="M35 183.5l1.2 1.3M36.2 183.5l-1.2 1.3M73.1 182.3l1.2 1.2M74.3 182.3l-1.2 1.2M88.3 182.3l1.2 1.2M89.5 182.3l-1.2 1.2M126.4 182.3l1.2 1.2M127.6 182.3l-1.2 1.2M141.6 182.3l1.2 1.2M142.8 182.3l-1.2 1.2"/>
</g>
<g fill="#c20000" stroke="#c20000" stroke-width=".18">
<circle cx="54.6" cy="58.4" r=".46"/>
<circle cx="54.6" cy="24.1" r=".46"/>
<circle cx="54.6" cy="92.7" r=".46"/>
<circle cx="125.7" cy="24.1" r=".46"/>
<circle cx="125.7" cy="58.4" r=".46"/>
<circle cx="125.7" cy="92.7" r=".46"/>
</g>
<g fill="#009600" stroke="#009600" stroke-width=".18">
<circle cx="71.1" cy="31.8" r=".46"/>
<circle cx="71.1" cy="66" r=".46"/>
<circle cx="38.1" cy="27.9" r=".46"/>
<circle cx="38.1" cy="35.6" r=".46"/>
<circle cx="109.2" cy="27.9" r=".46"/>
<circle cx="38.1" cy="96.5" r=".46"/>
<circle cx="38.1" cy="69.9" r=".46"/>
<circle cx="38.1" cy="62.2" r=".46"/>
<circle cx="38.1" cy="104.1" r=".46"/>
<circle cx="71.1" cy="100.3" r=".46"/>
<circle cx="109.2" cy="35.6" r=".46"/>
<circle cx="142.2" cy="66" r=".46"/>
<circle cx="142.2" cy="31.8" r=".46"/>
<circle cx="142.2" cy="100.3" r=".46"/>
<circle cx="109.2" cy="104.1" r=".46"/>
<circle cx="109.2" cy="62.2" r=".46"/>
<circle cx="109.2" cy="69.9" r=".46"/>
<circle cx="109.2" cy="96.5" r=".46"/>
</g>
<g fill="#000" stroke="#000" stroke-width=".18">
<circle cx="54.6" cy="41.9" r=".46"/>
<circle cx="125.7" cy="41.9" r=".46"/>
<circle cx="212.1" cy="55.9" r=".46"/>
<circle cx="54.6" cy="76.2" r=".46"/>
<circle cx="125.7" cy="76.2" r=".46"/>
<circle cx="167.6" cy="68.6" r=".46"/>
<circle cx="212.1" cy="66" r=".46"/>
<circle cx="167.6" cy="94" r=".46"/>
<circle cx="167.6" cy="81.3" r=".46"/>
<circle cx="54.6" cy="110.5" r=".46"/>
<circle cx="125.7" cy="110.5" r=".46"/>
</g>
<g font-size="2.8" fill="#840000">
<text x="178" y="190.9">Title:</text>
<text x="187.7" y="190.9">Cybo-Drummer</text>
<text x="212.9" y="190.9">bottom</text>
<text x="225.6" y="190.9">PCB</text>
</g>
<g font-size="2.1" fill="#840000">
<text x="178" y="184">Sheet:</text>
<text x="196.3" y="181.2">Harm</text>
<text x="203.9" y="181.2">Lammers</text>
<text x="178" y="186.7">File:</text>
<text x="184.1" y="186.7">v2</text>
<text x="188" y="186.7">bottom.kicad_sch</text>
<text x="178" y="196.9">KiCad</text>
<text x="178" y="194.1">Size:</text>
<text x="184.7" y="194.1">A4</text>
<text x="185.7" y="196.9">E.D.A.</text>
<text x="193.3" y="196.9">9.0.0</text>
<text x="200" y="194.1">Date:</text>
<text x="207" y="194.1">5</text>
<text x="209.7" y="194.1">June</text>
<text x="216.2" y="194.1">2025</text>
<text x="263" y="194.3">Rev:</text>
<text x="263" y="196.9">Id:</text>
<text x="267.1" y="196.9">1/1</text>
<text x="269.4" y="194.3">v0.3.2</text>
</g>
<g font-size="1.8" fill="#840000">
<text x="35" y="11.9">1</text>
<text x="85" y="11.9">2</text>
<text x="135" y="11.9">3</text>
<text x="185" y="11.9">4</text>
<text x="235" y="11.9">5</text>
<text x="285" y="11.9">6</text>
<text x="10.3" y="35.9">A</text>
<text x="285.3" y="35.9">A</text>
<text x="10.3" y="85.9">B</text>
<text x="285.3" y="85.9">B</text>
<text x="10.3" y="135.9">C</text>
<text x="285.3" y="135.9">C</text>
<text x="10.3" y="185.9">D</text>
<text x="285.3" y="185.9">D</text>
<text x="35" y="199.9">1</text>
<text x="85" y="199.9">2</text>
<text x="135" y="199.9">3</text>
<text x="185" y="199.9">4</text>
<text x="235" y="199.9">5</text>
<text x="285" y="199.9">6</text>
</g>
<g font-size="1.8" fill="#006464">
<text x="51.7" y="19.9">+3.3V</text>
<text x="122.8" y="19.9">+3.3V</text>
<text x="32.7" y="26.2" transform="rotate(-90 32.7 26.2)">R1</text>
<text x="35" y="26.2" transform="rotate(-90 35 26.2)">220</text>
<text x="73.7" y="27.5">R2</text>
<text x="103.8" y="26.2" transform="rotate(-90 103.8 26.2)">R7</text>
<text x="106.1" y="26.2" transform="rotate(-90 106.1 26.2)">220</text>
<text x="144.8" y="27.5">R8</text>
<text x="42.2" y="34.9" transform="rotate(-90 42.2 34.9)">1N914</text>
<text x="44.5" y="33.1" transform="rotate(-90 44.5 33.1)">D2</text>
<text x="63.4" y="33.8">H11L1</text>
<text x="63.4" y="31.4">U1</text>
<text x="73.7" y="30.1">470</text>
<text x="113.3" y="34.9" transform="rotate(-90 113.3 34.9)">1N914</text>
<text x="115.6" y="33.1" transform="rotate(-90 115.6 33.1)">D5</text>
<text x="134.5" y="33.8">H11L1</text>
<text x="134.5" y="31.4">U4</text>
<text x="144.8" y="30.1">470</text>
<text x="60.6" y="39.5">100nf</text>
<text x="62.2" y="36.9">C1</text>
<text x="68.2" y="37.7">+3.3V</text>
<text x="131.8" y="39.5">100nf</text>
<text x="133.3" y="36.9">C4</text>
<text x="139.3" y="37.7">+3.3V</text>
<text x="201.5" y="41.5">+3.3V</text>
<text x="24.2" y="45.9">J4</text>
<text x="95.3" y="45.9">J7</text>
<text x="182.1" y="47.9">J3</text>
<text x="195.7" y="47.9">J2</text>
<text x="216.8" y="47.9">D1</text>
<text x="265.4" y="47.9">J1</text>
<text x="23.2" y="48.3">IN</text>
<text x="26.3" y="48.3">1</text>
<text x="52.6" y="48.5">GND</text>
<text x="94.4" y="48.3">IN</text>
<text x="97.5" y="48.3">4</text>
<text x="123.7" y="48.5">GND</text>
<text x="183.6" y="51.7">GPIO0</text>
<text x="191" y="51.7">VBUS</text>
<text x="214.3" y="50.4">1N5817</text>
<text x="232.4" y="48.4">ON/OFF</text>
<text x="234.2" y="50.9">SW1</text>
<text x="265.4" y="50.4">5V</text>
<text x="268.9" y="50.4">5.5x2.1</text>
<text x="51.7" y="54.2">+3.3V</text>
<text x="122.8" y="54.2">+3.3V</text>
<text x="183.6" y="54.2">GPIO1</text>
<text x="183.6" y="56.7">GND</text>
<text x="183.6" y="59.3">GPIO2</text>
<text x="191.3" y="54.2">VSYS</text>
<text x="192" y="59.3">RUN</text>
<text x="192" y="56.7">GND</text>
<text x="32.7" y="60.4" transform="rotate(-90 32.7 60.4)">R3</text>
<text x="35" y="60.4" transform="rotate(-90 35 60.4)">220</text>
<text x="63.4" y="65.7">U2</text>
<text x="73.7" y="61.8">R4</text>
<text x="73.7" y="64.4">470</text>
<text x="103.8" y="60.4" transform="rotate(-90 103.8 60.4)">R9</text>
<text x="106.1" y="60.4" transform="rotate(-90 106.1 60.4)">220</text>
<text x="134.5" y="65.7">U5</text>
<text x="144.2" y="64.4">470</text>
<text x="144.2" y="61.8">R10</text>
<text x="183.6" y="61.8">GPIO3</text>
<text x="183.6" y="64.4">GPIO4</text>
<text x="192.4" y="61.8">3V3</text>
<text x="220.5" y="64.1">RESET</text>
<text x="221.5" y="61.6">SW2</text>
<text x="42.2" y="69.2" transform="rotate(-90 42.2 69.2)">1N914</text>
<text x="44.5" y="67.4" transform="rotate(-90 44.5 67.4)">D3</text>
<text x="62.2" y="71.2">C2</text>
<text x="63.4" y="68">H11L1</text>
<text x="68.2" y="72">+3.3V</text>
<text x="113.3" y="69.2" transform="rotate(-90 113.3 69.2)">1N914</text>
<text x="115.6" y="67.4" transform="rotate(-90 115.6 67.4)">D6</text>
<text x="133.3" y="71.2">C5</text>
<text x="134.5" y="68">H11L1</text>
<text x="139.3" y="72">+3.3V</text>
<text x="183.6" y="66.9">GPIO5</text>
<text x="183.6" y="69.4">GND</text>
<text x="183.6" y="72">GPIO6</text>
<text x="210.1" y="72">GND</text>
<text x="60.6" y="73.7">100nf</text>
<text x="131.8" y="73.7">100nf</text>
<text x="183.6" y="74.5">GPIO7</text>
<text x="183.6" y="77.1">GPIO8</text>
<text x="23.2" y="82.6">IN</text>
<text x="24.2" y="80.2">J5</text>
<text x="26.3" y="82.6">2</text>
<text x="52.6" y="82.8">GND</text>
<text x="94.4" y="82.6">IN</text>
<text x="95.3" y="80.2">J8</text>
<text x="97.5" y="82.6">5</text>
<text x="123.7" y="82.8">GND</text>
<text x="183.6" y="79.6">GPIO9</text>
<text x="183.6" y="82.1">GND</text>
<text x="51.7" y="88.5">+3.3V</text>
<text x="122.8" y="88.5">+3.3V</text>
<text x="183.6" y="84.7">GPI010</text>
<text x="183.6" y="87.2">GPIO11</text>
<text x="183.6" y="89.8">GPIO12</text>
<text x="32.7" y="94.7" transform="rotate(-90 32.7 94.7)">R5</text>
<text x="35" y="94.7" transform="rotate(-90 35 94.7)">220</text>
<text x="103.8" y="94.7" transform="rotate(-90 103.8 94.7)">R11</text>
<text x="106.1" y="94.7" transform="rotate(-90 106.1 94.7)">220</text>
<text x="183.6" y="92.3">GPIO13</text>
<text x="183.6" y="94.8">GND</text>
<text x="44.5" y="101.7" transform="rotate(-90 44.5 101.7)">D4</text>
<text x="63.4" y="100">U3</text>
<text x="73.7" y="96.1">R6</text>
<text x="73.7" y="98.7">470</text>
<text x="115.6" y="101.7" transform="rotate(-90 115.6 101.7)">D7</text>
<text x="134.5" y="100">U6</text>
<text x="144.2" y="98.7">470</text>
<text x="144.2" y="96.1">R12</text>
<text x="42.2" y="103.5" transform="rotate(-90 42.2 103.5)">1N914</text>
<text x="62.2" y="105.5">C3</text>
<text x="63.4" y="102.3">H11L1</text>
<text x="68.2" y="106.3">+3.3V</text>
<text x="113.3" y="103.5" transform="rotate(-90 113.3 103.5)">1N914</text>
<text x="133.3" y="105.5">C6</text>
<text x="134.5" y="102.3">H11L1</text>
<text x="139.3" y="106.3">+3.3V</text>
<text x="165.6" y="103.7">GND</text>
<text x="60.6" y="108">100nf</text>
<text x="131.8" y="108">100nf</text>
<text x="23.2" y="116.8">IN</text>
<text x="24.2" y="114.5">J6</text>
<text x="26.3" y="116.8">3</text>
<text x="52.6" y="117.1">GND</text>
<text x="94.4" y="116.8">IN</text>
<text x="95.3" y="114.5">J9</text>
<text x="97.5" y="116.8">6</text>
<text x="123.7" y="117.1">GND</text>
<text x="52.9" y="140.6">+3.3V</text>
<text x="107.5" y="140.6">+3.3V</text>
<text x="159.6" y="139.3">+3.3V</text>
<text x="49.2" y="146.8" transform="rotate(-90 49.2 146.8)">R13</text>
<text x="51.5" y="146.8" transform="rotate(-90 51.5 146.8)">33</text>
<text x="103.8" y="146.8" transform="rotate(-90 103.8 146.8)">R17</text>
<text x="106.1" y="146.8" transform="rotate(-90 106.1 146.8)">33</text>
<text x="155.9" y="145.5" transform="rotate(-90 155.9 145.5)">R21</text>
<text x="158.2" y="145.5" transform="rotate(-90 158.2 145.5)">33</text>
<text x="37.3" y="155.2">GND</text>
<text x="49.2" y="154.4" transform="rotate(-90 49.2 154.4)">R14</text>
<text x="51.5" y="154.4" transform="rotate(-90 51.5 154.4)">10</text>
<text x="91.9" y="155.2">GND</text>
<text x="103.8" y="154.4" transform="rotate(-90 103.8 154.4)">R18</text>
<text x="106.1" y="154.4" transform="rotate(-90 106.1 154.4)">10</text>
<text x="144" y="153.9">GND</text>
<text x="155.9" y="153.2" transform="rotate(-90 155.9 153.2)">R22</text>
<text x="158.2" y="153.2" transform="rotate(-90 158.2 153.2)">10</text>
<text x="26.1" y="166.6">J10</text>
<text x="52.9" y="166">+3.3V</text>
<text x="80.8" y="166.6">J12</text>
<text x="106.3" y="164.7">+3.3V</text>
<text x="131.6" y="167.6">OUT 5</text>
<text x="132.8" y="165.3">J14</text>
<text x="159.6" y="164.7">+3.3V</text>
<text x="24.9" y="168.9">OUT 1</text>
<text x="49.2" y="172.2" transform="rotate(-90 49.2 172.2)">R15</text>
<text x="51.5" y="172.2" transform="rotate(-90 51.5 172.2)">33</text>
<text x="79.5" y="168.9">OUT 3</text>
<text x="102.6" y="170.9" transform="rotate(-90 102.6 170.9)">R19</text>
<text x="104.9" y="170.9" transform="rotate(-90 104.9 170.9)">33</text>
<text x="155.9" y="170.9" transform="rotate(-90 155.9 170.9)">R23</text>
<text x="158.2" y="170.9" transform="rotate(-90 158.2 170.9)">33</text>
<text x="49.2" y="179.8" transform="rotate(-90 49.2 179.8)">R16</text>
<text x="51.5" y="179.8" transform="rotate(-90 51.5 179.8)">10</text>
<text x="90.7" y="179.3">GND</text>
<text x="102.6" y="178.6" transform="rotate(-90 102.6 178.6)">R20</text>
<text x="104.9" y="178.6" transform="rotate(-90 104.9 178.6)">10</text>
<text x="144" y="179.3">GND</text>
<text x="155.9" y="178.6" transform="rotate(-90 155.9 178.6)">R24</text>
<text x="158.2" y="178.6" transform="rotate(-90 158.2 178.6)">10</text>
<text x="37.3" y="180.6">GND</text>
<text x="26.1" y="192">J11</text>
<text x="79.5" y="190.7">J13</text>
<text x="132.8" y="190.7">J15</text>
<text x="24.9" y="194.3">OUT 2</text>
<text x="78.3" y="193">OUT 4</text>
<text x="131.6" y="193">OUT 6</text>
</g>
<g font-size="1.8" fill="#a90000">
<text x="47.6" y="29">1</text>
<text x="54.4" y="26.1" transform="rotate(-90 54.4 26.1)">6</text>
<text x="118.7" y="29">1</text>
<text x="125.5" y="26.1" transform="rotate(-90 125.5 26.1)">6</text>
<text x="18.3" y="35.3">4</text>
<text x="25.1" y="32.5" transform="rotate(-90 25.1 32.5)">2</text>
<text x="31" y="35.3">5</text>
<text x="47.6" y="34">2</text>
<text x="59.6" y="31.5">4</text>
<text x="89.5" y="35.3">4</text>
<text x="96.3" y="32.5" transform="rotate(-90 96.3 32.5)">2</text>
<text x="102.2" y="35.3">5</text>
<text x="118.7" y="34">2</text>
<text x="130.7" y="31.5">4</text>
<text x="18.3" y="37.8">1</text>
<text x="31" y="37.8">3</text>
<text x="54.4" y="38.8" transform="rotate(-90 54.4 38.8)">5</text>
<text x="89.5" y="37.8">1</text>
<text x="102.2" y="37.8">3</text>
<text x="125.5" y="38.8" transform="rotate(-90 125.5 38.8)">5</text>
<text x="252" y="45.5">2</text>
<text x="179" y="50.5">1</text>
<text x="179" y="53.1">2</text>
<text x="199.3" y="53.1">4</text>
<text x="199.3" y="50.5">5</text>
<text x="231.7" y="53.1">3</text>
<text x="252" y="50.5">1</text>
<text x="252" y="48">3</text>
<text x="179" y="55.6">3</text>
<text x="179" y="58.2">4</text>
<text x="199.3" y="58.2">2</text>
<text x="199.3" y="55.6">3</text>
<text x="231.7" y="58.2">1</text>
<text x="239.3" y="55.6">2</text>
<text x="47.6" y="63.2">1</text>
<text x="54.4" y="60.4" transform="rotate(-90 54.4 60.4)">6</text>
<text x="59.6" y="65.8">4</text>
<text x="118.7" y="63.2">1</text>
<text x="125.5" y="60.4" transform="rotate(-90 125.5 60.4)">6</text>
<text x="130.7" y="65.8">4</text>
<text x="179" y="60.7">5</text>
<text x="179" y="63.2">6</text>
<text x="179" y="65.8">7</text>
<text x="199.3" y="60.7">1</text>
<text x="18.3" y="69.6">4</text>
<text x="25.1" y="66.7" transform="rotate(-90 25.1 66.7)">2</text>
<text x="31" y="69.6">5</text>
<text x="47.6" y="68.3">2</text>
<text x="89.5" y="69.6">4</text>
<text x="96.3" y="66.7" transform="rotate(-90 96.3 66.7)">2</text>
<text x="102.2" y="69.6">5</text>
<text x="118.7" y="68.3">2</text>
<text x="179" y="68.3">8</text>
<text x="179" y="70.9">9</text>
<text x="18.3" y="72.1">1</text>
<text x="31" y="72.1">3</text>
<text x="54.4" y="73.1" transform="rotate(-90 54.4 73.1)">5</text>
<text x="89.5" y="72.1">1</text>
<text x="102.2" y="72.1">3</text>
<text x="125.5" y="73.1" transform="rotate(-90 125.5 73.1)">5</text>
<text x="178.4" y="73.4">10</text>
<text x="178.4" y="75.9">11</text>
<text x="178.4" y="78.5">12</text>
<text x="178.4" y="81">13</text>
<text x="178.4" y="83.6">14</text>
<text x="178.4" y="86.1">15</text>
<text x="178.4" y="88.6">16</text>
<text x="54.4" y="94.7" transform="rotate(-90 54.4 94.7)">6</text>
<text x="125.5" y="94.7" transform="rotate(-90 125.5 94.7)">6</text>
<text x="178.4" y="91.2">17</text>
<text x="178.4" y="93.7">18</text>
<text x="25.1" y="101" transform="rotate(-90 25.1 101)">2</text>
<text x="47.6" y="97.5">1</text>
<text x="59.6" y="100.1">4</text>
<text x="96.3" y="101" transform="rotate(-90 96.3 101)">2</text>
<text x="118.7" y="97.5">1</text>
<text x="130.7" y="100.1">4</text>
<text x="18.3" y="103.9">4</text>
<text x="18.3" y="106.4">1</text>
<text x="31" y="103.9">5</text>
<text x="31" y="106.4">3</text>
<text x="47.6" y="102.6">2</text>
<text x="54.4" y="107.4" transform="rotate(-90 54.4 107.4)">5</text>
<text x="89.5" y="103.9">4</text>
<text x="89.5" y="106.4">1</text>
<text x="102.2" y="103.9">5</text>
<text x="102.2" y="106.4">3</text>
<text x="118.7" y="102.6">2</text>
<text x="125.5" y="107.4" transform="rotate(-90 125.5 107.4)">5</text>
<text x="20.9" y="156">4</text>
<text x="27.7" y="153.1" transform="rotate(-90 27.7 153.1)">2</text>
<text x="33.6" y="156">5</text>
<text x="75.5" y="156">4</text>
<text x="82.3" y="153.1" transform="rotate(-90 82.3 153.1)">2</text>
<text x="88.2" y="156">5</text>
<text x="127.6" y="154.7">4</text>
<text x="134.4" y="151.8" transform="rotate(-90 134.4 151.8)">2</text>
<text x="140.3" y="154.7">5</text>
<text x="20.9" y="158.5">1</text>
<text x="33.6" y="158.5">3</text>
<text x="75.5" y="158.5">1</text>
<text x="88.2" y="158.5">3</text>
<text x="127.6" y="157.2">1</text>
<text x="140.3" y="157.2">3</text>
<text x="27.7" y="178.5" transform="rotate(-90 27.7 178.5)">2</text>
<text x="81" y="177.2" transform="rotate(-90 81 177.2)">2</text>
<text x="134.4" y="177.2" transform="rotate(-90 134.4 177.2)">2</text>
<text x="20.9" y="181.4">4</text>
<text x="20.9" y="183.9">1</text>
<text x="33.6" y="181.4">5</text>
<text x="33.6" y="183.9">3</text>
<text x="74.2" y="180.1">4</text>
<text x="74.2" y="182.6">1</text>
<text x="86.9" y="180.1">5</text>
<text x="86.9" y="182.6">3</text>
<text x="127.6" y="180.1">4</text>
<text x="127.6" y="182.6">1</text>
<text x="140.3" y="180.1">5</text>
<text x="140.3" y="182.6">3</text>
</g>
<g font-size="1.8" fill="#0f0f0f">
<text x="78.7" y="31.4">RX0</text>
<text x="149.9" y="31.4">PIO_RX1</text>
<text x="173.9" y="53">RX0</text>
<text x="174.2" y="50.5">TX0</text>
<text x="78.7" y="65.7">RX1</text>
<text x="149.9" y="65.7">PIO_RX2</text>
<text x="173.9" y="65.7">RX1</text>
<text x="174.2" y="63.2">TX1</text>
<text x="169.7" y="70.8">PIO_RX0</text>
<text x="169.7" y="73.3">PIO_RX1</text>
<text x="169.7" y="75.9">PIO_RX2</text>
<text x="169.7" y="78.4">PIO_RX3</text>
<text x="170" y="83.5">PIO_TX0</text>
<text x="170" y="86">PIO_TX1</text>
<text x="170" y="88.6">PIO_TX2</text>
<text x="170" y="91.1">PIO_TX3</text>
<text x="78.7" y="100">PIO_RX0</text>
<text x="149.9" y="100">PIO_RX3</text>
<text x="58.4" y="155.9">TX0</text>
<text x="113" y="155.9">PIO_TX0</text>
<text x="165.1" y="154.6">PIO_TX2</text>
<text x="111.8" y="180">PIO_TX1</text>
<text x="165.1" y="180">PIO_TX3</text>
<text x="58.4" y="181.3">TX1</text>
</g>
<g font-size="1.8" fill="#c20000">
<text x="204.8" y="53">VSYS1</text>
<text x="223.9" y="53">VSYS2</text>
<text x="245.5" y="53">VSYS3</text>
</g>
</svg>
